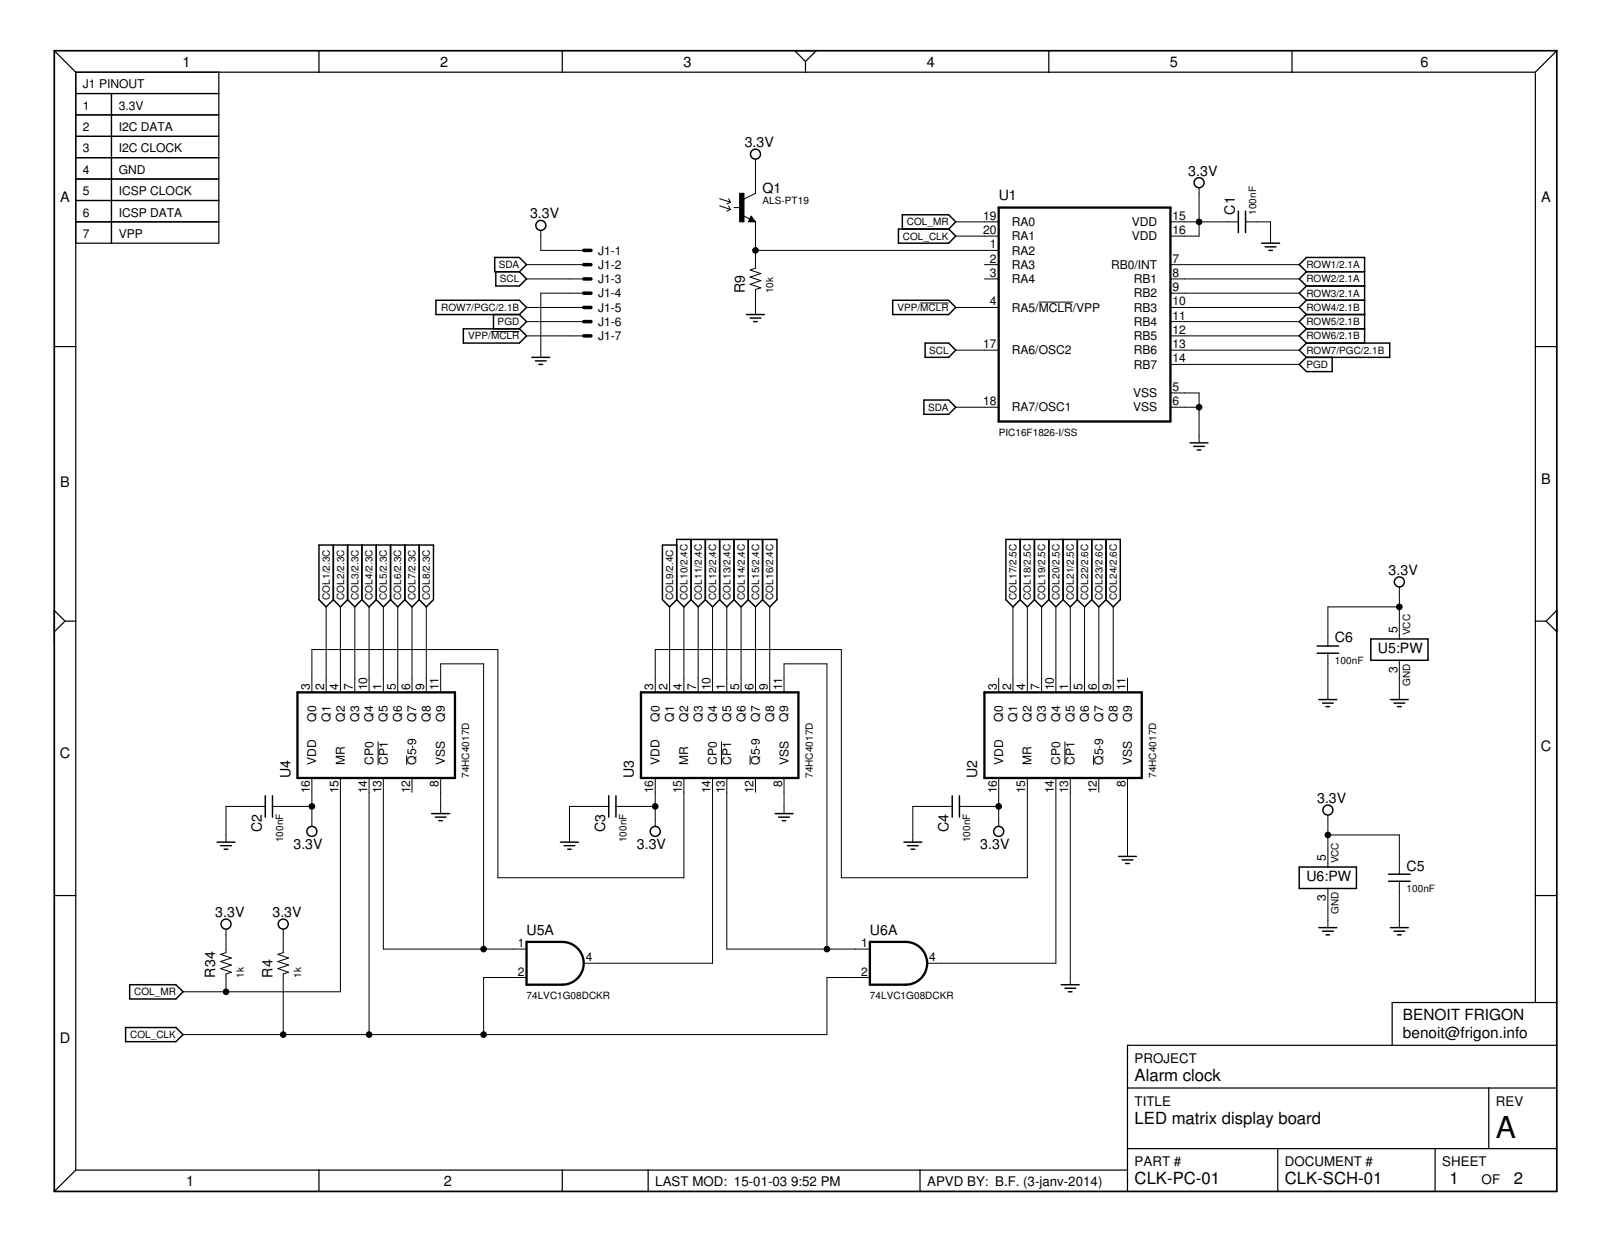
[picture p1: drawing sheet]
<svg xmlns="http://www.w3.org/2000/svg" width="279mm" height="216mm" viewBox="0 0 279 216" stroke-linecap="round" stroke-linejoin="round" font-family="sans-serif">
<g fill="none" stroke="#000" stroke-width=".17">
<path d="M93.9 40v3.5h7.4M124.9 34.5l1.8 .6M124.9 35.7l1.8 .6M126.4 34.5l.3 .6M126.4 35.7l.3 .6M126.7 35.1l-.6 .3M126.7 36.3l-.6 .3M127.4 36h1.2M128.9 37.4l1.2 .6M130.4 37.5l.7 1h-1.2zM131.1 27.6v5.9l-2 1M131.1 38.5v8l-.9 .4 1.8 .6-1.8 .6 1.8 .6-1.8 .6 1.8 .7-.9 .2v4.4"/>
<path d="M165.9 38.5h7.4M203.1 38.5h11.8M208.1 32.6v8.4h-5M216.2 38.5h4.3v3.7M85.2 57.5h4.9M91.4 55.8h9.9M91.4 48.4h9.9M91.4 45.9h9.9M91.4 53.4h9.9M91.4 58.3h9.9M101.3 50.9h-7.4v11.1M131.1 43.5h42.2"/>
<path d="M159.7 52.6h4.9M165.9 53.4h7.4M165.9 41h7.4M170.8 48.4h2.5M170.8 45.9h2.5M180.3 52.4h5.9M203.1 55.8h22.4M203.1 48.4h22.4M203.1 45.9h22.4M203.1 53.4h22.4M203.1 50.9h22.4M203.1 58.3h22.4"/>
<path d="M165.9 60.8h7.4M165.9 70.7h7.4M203.1 60.8h22.4M203.1 63.2h22.4M203.1 70.7h5M203.1 68.2h5v8.7M56.6 105.3v14.9M59.1 105.3v14.9M61.6 105.3v14.9M64.1 105.3v14.9M66.5 105.3v14.9M69 105.3v14.9"/>
<path d="M71.5 105.3v14.9M74 105.3v14.9M116.2 105.3v14.9M118.7 105.3v14.9M121.2 105.3v14.9M123.7 105.3v14.9M126.1 105.3v14.9M128.6 105.3v14.9M131.1 105.3v14.9M133.6 105.3v14.9M173.3 117.7v2.5M175.8 105.3v14.9"/>
<path d="M178.3 105.3v14.9M180.8 105.3v14.9M183.2 105.3v14.9M185.7 105.3v14.9M188.2 105.3v14.9M190.7 105.3v14.9M193.2 105.3v14.9M195.7 117.7v2.5M230.4 113.4v8M242.8 105.3h-12.4v6.8M242.8 101.9v9M242.8 114.6v6.8"/>
<path d="M46 140h-6.8v6.2M47.3 140h6.8M54.1 120.2v-7.5h32.3v39.6h32.3v-17.3M54.1 135v8.4M59.1 135v37.1h-27.3M64.1 135v44.6M65.6 128.7v4M66.5 135v29.7h24.9M70.6 131.1v1.6M71.5 135v2.5M76.5 120.2v-5h7.4v49.5M76.5 135v6.2"/>
<path d="M105.6 140h-6.8v6.2M106.9 140h6.8M113.7 120.2v-7.5h32.3v39.6h32.3v-17.3M113.7 135v8.4M123.7 135v32.2h-22.4M125.2 128.7v4M126.1 135v29.7h24.9M130.2 131.1v1.6M131.1 135v2.5M136.1 120.2v-5h7.4v49.5M136.1 135v6.2M165.2 140h-6.8v6.2"/>
<path d="M166.5 140h6.8M173.3 135v8.4M183.2 135v32.2h-22.3M184.8 128.7v4M185.7 135v35.9M189.8 131.1v1.6M190.7 135v2.5M195.7 135v13.6M230.4 141.5v9M230.4 154.2v6.8M230.4 144.9h12.4v6.8M242.8 153v8"/>
<path d="M39.2 161.2v4.1l-.9 .3 1.9 .7-1.9 .6 1.9 .6-1.9 .6 1.9 .6-1 .3v3.1M49.1 161.2v4.1l-.9 .3 1.9 .7-1.9 .6 1.9 .6-1.9 .6 1.9 .6-1 .3v10.6M91.4 169.7h-7.5v9.9M151 169.7h-7.5v9.9h-111.7"/>
</g>
<g fill="none" stroke="#000" stroke-width=".25">
<path d="M130.4 38l.1 .2h-.4l.3-.4 .5 .6h-.8M155.9 39.8h8.7l1.3 1.2-1.3 1.2h-8.7zM156.6 39.8v-2.5h8l1.3 1.2-1.3 1.3M214.9 36.6v3.8M216.2 36.6v3.8M75.6 52.1h14.5l1.3 1.3-1.3 1.2h-14.5zM80.4 57.1h9.7l1.3 1.2-1.3 1.2h-9.7zM85.6 54.6v2.5M85.9 44.7h4.2l1.3 1.2-1.3 1.3h-4.2zM86 47.2v2.4h4.1l1.3-1.2-1.3-1.2M90.1 54.6l1.3 1.2-1.3 1.3M129.5 54.6h3.2"/>
<path d="M130.2 55.2h1.8M130.8 55.8h.6M154.9 52.1h9.7l1.3 1.3-1.3 1.2h-9.7zM160.5 59.5h4.1l1.3 1.3-1.3 1.2h-4.1zM218.9 42.2h3.2M219.6 42.8h1.8M220.2 43.5h.6M226.7 49.6h10.1M226.7 47.2h10.1M226.7 59.5h14.5v2.5h-14.5M226.7 47.2l-1.2-1.3 1.2-1.2h10.1v14.8M226.7 47.2l-1.2 1.2 1.2 1.2"/>
<path d="M226.7 49.6l-1.2 1.3 1.2 1.2M226.7 52.1h10.1M226.7 52.1l-1.2 1.3 1.2 1.2M226.7 54.6h10.1M226.7 54.6l-1.2 1.2 1.2 1.3M226.7 57.1h10.1M226.7 57.1l-1.2 1.2 1.2 1.2M226.7 59.5l-1.2 1.3 1.2 1.2M92.3 62h3.1M92.9 62.6h1.9M93.5 63.2h.7M160.3 69.4h4.3l1.3 1.3-1.3 1.2h-4.3z"/>
<path d="M206.5 76.9h3.1M207.2 77.5h1.8M207.8 78.1h.6M226.7 62l-1.2 1.2 1.2 1.3h4.5v-2.5M57.8 94.6v9.5M60.3 94.6v9.5M62.8 94.6v9.5M65.3 94.6v9.5M67.8 94.6v9.5M70.3 94.6v9.5M72.7 94.6v9.5M117.4 94.6h-2.4v9.5l1.2 1.2 1.2-1.2"/>
<path d="M119.9 93.6v10.5M122.4 93.6v10.5M124.9 93.6v10.5M127.4 93.6v10.5M129.9 93.6v10.5M132.3 93.6v10.5M177 93.6v10.5M179.5 93.6v10.5M182 93.6v10.5M184.5 93.6v10.5M187 93.6v10.5M189.5 93.6v10.5"/>
<path d="M191.9 93.6v10.5M57.8 104.1l-1.2 1.2-1.2-1.2v-9.5h19.8v9.5l-1.2 1.2-1.3-1.2M57.8 104.1l1.3 1.2 1.2-1.2M60.3 104.1l1.3 1.2 1.2-1.2M62.8 104.1l1.3 1.2 1.2-1.2M65.3 104.1l1.2 1.2 1.3-1.2M67.8 104.1l1.2 1.2 1.3-1.2M70.3 104.1l1.2 1.2 1.2-1.2M117.4 104.1v-10.5h17.4v10.5l-1.2 1.2-1.3-1.2M117.4 104.1l1.3 1.2 1.2-1.2M119.9 104.1l1.3 1.2 1.2-1.2M122.4 104.1l1.3 1.2 1.2-1.2"/>
<path d="M124.9 104.1l1.2 1.2 1.3-1.2M127.4 104.1l1.2 1.2 1.3-1.2M129.9 104.1l1.2 1.2 1.2-1.2M177 104.1l-1.2 1.2-1.2-1.2v-10.5h19.8v10.5l-1.2 1.2-1.3-1.2M177 104.1l1.3 1.2 1.2-1.2M179.5 104.1l1.3 1.2 1.2-1.2M182 104.1l1.2 1.2 1.3-1.2M184.5 104.1l1.2 1.2 1.3-1.2M187 104.1l1.2 1.2 1.3-1.2M189.5 104.1l1.2 1.2 1.2-1.2M228.6 112.1h3.7M228.6 113.4h3.7"/>
<path d="M237.9 110.9h9.9v3.7h-9.9zM46 138.1v3.7M47.3 138.1v3.7M105.6 138.1v3.7M106.9 138.1v3.7M165.2 138.1v3.7M166.5 138.1v3.7M228.9 121.4h3.1M229.5 122h1.9M230.1 122.6h.6M241.3 121.4h3.1M241.9 122h1.9"/>
<path d="M242.5 122.6h.7M37.7 146.2h3.1M38.3 146.8h1.9M38.9 147.4h.6M74.9 141.2h3.1M75.5 141.8h1.9M76.2 142.4h.6M97.3 146.2h3.1M97.9 146.8h1.9M98.5 147.4h.6M134.5 141.2h3.1M135.1 141.8h1.9"/>
<path d="M135.8 142.4h.6M156.9 146.2h3.1M157.5 146.8h1.8M158.1 147.4h.6M194.1 148.6h3.1M194.7 149.2h1.9M195.3 149.9h.7M225.5 150.5h9.9v3.7h-9.9zM241 151.7h3.7M241 153h3.7M21.8 178.3h8.7l1.3 1.3-1.3 1.2h-8.7zM22.5 170.9h8l1.3 1.2-1.3 1.3h-8z"/>
<path d="M184.2 170.9h3.1M184.8 171.5h1.9M185.4 172.1h.6M228.9 161h3.1M229.5 161.6h1.9M230.1 162.2h.6M241.3 161h3.1M241.9 161.6h1.9M242.5 162.2h.7"/>
<circle cx="93.9" cy="39.1" r=".87"/>
<circle cx="131.1" cy="26.8" r=".87"/>
<circle cx="208.1" cy="31.7" r=".87"/>
<circle cx="242.8" cy="101" r=".87"/>
<circle cx="54.1" cy="144.3" r=".87"/>
<circle cx="113.7" cy="144.3" r=".87"/>
<circle cx="173.3" cy="144.3" r=".87"/>
<circle cx="230.4" cy="140.6" r=".87"/>
<circle cx="39.2" cy="160.4" r=".87"/>
<circle cx="49.1" cy="160.4" r=".87"/>
</g>
<g fill="none" stroke="#000" stroke-width=".21">
<path d="M9.4 8.8l3.7 3.7M13.1 12.5v190.6M13.1 12.5h253.3M13.1 19.9h24.9M13.1 16.2h24.9M19.3 16.2v26M38 12.5v29.7h-24.9M55.4 8.8v3.7M97.6 8.8v3.7M137.9 8.8h3.7l-1.8 1.9zM139.8 10.7v1.8M182 8.8v3.7"/>
<path d="M224.2 8.8v3.7M266.4 12.5v161.5M270.2 8.8l-3.8 3.7M13.1 23.7h24.9M13.1 27.4h24.9M13.1 31.1h24.9M13.1 34.8h24.9M13.1 38.5h24.9M9.4 60.2h3.7M266.4 60.2h3.8M11.3 107.8l-1.9-1.9v5.6M11.3 107.8h1.8"/>
<path d="M11.3 107.8l-1.9 1.8M266.4 107.8h1.9M270.2 105.9v3.7l-1.9-1.8zM9.4 155.4h3.7M266.4 155.4h3.8M270.2 174h-28.6v7.4M195.7 199.3h74.5M195.7 188.8h74.5M221.7 199.3v7.5M249 199.3v7.5M258.4 188.8v10.5M270.2 181.4h-74.5v25.4"/>
<path d="M13.1 203.1h182.6M13.1 203.1l-3.7 3.7M55.4 203.1v3.7M97.6 203.1v3.7M112.5 203.1v3.7M159.7 203.1v3.7"/>
</g>
<path d="M9.4 8.8h260.8v198h-260.8z" fill="none" stroke="#000" stroke-width=".3"/>
<path d="M101.3 43.5h1.3M101.3 55.8h1.3M101.3 48.4h1.3M101.3 45.9h1.3M101.3 53.4h1.3M101.3 50.9h1.3M101.3 58.3h1.3" fill="none" stroke="#000" stroke-width=".61"/>
<path d="M173.3 36h29.8v37.2h-29.8zM51.6 120.2h27.4v14.8h-27.4zM111.2 120.2h27.4v14.8h-27.4zM170.8 120.2h27.3v14.8h-27.3zM91.4 163.5h6.2a3.7 3.7 0 0 1 3.7 3.7 3.7 3.7 0 0 1-3.7 3.7h-6.2zM151 163.5h6.2a3.7 3.7 0 0 1 3.7 3.7 3.7 3.7 0 0 1-3.7 3.7h-6.2z" fill="none" stroke="#000" stroke-width=".4"/>
<path d="M128.4 33.5h.7v5h-.7z" fill="#000" stroke="#000" stroke-width=".17"/>
<g fill="#000" stroke="#000" stroke-width=".17">
<circle cx="208.1" cy="38.5" r=".49"/>
<circle cx="131.1" cy="43.5" r=".49"/>
<circle cx="208.1" cy="70.7" r=".49"/>
<circle cx="242.8" cy="105.3" r=".49"/>
<circle cx="54.1" cy="140" r=".49"/>
<circle cx="113.7" cy="140" r=".49"/>
<circle cx="173.3" cy="140" r=".49"/>
<circle cx="230.4" cy="144.9" r=".49"/>
<circle cx="39.2" cy="172.1" r=".49"/>
<circle cx="49.1" cy="179.6" r=".49"/>
<circle cx="64.1" cy="179.6" r=".49"/>
<circle cx="83.9" cy="164.7" r=".49"/>
<circle cx="83.9" cy="179.6" r=".49"/>
<circle cx="143.5" cy="164.7" r=".49"/>
</g>
<text font-size="5.2" x="259.6" y="197.5">A</text>
<g font-size="2.9">
<text x="196.9" y="187.6">Alarm clock</text>
<text x="196.9" y="195">LED matrix display board</text>
<text x="196.9" y="205.5">CLK-PC-01</text>
<text x="223" y="205.5">CLK-SCH-01</text>
<text x="251.5" y="205.5">1</text>
<text x="262.7" y="205.5">2</text>
</g>
<g font-size="2.7">
<text x="243.5" y="177.1">BENOIT FRIGON</text>
<text x="243.5" y="180.2">benoit@frigon.info</text>
</g>
<g font-size="2.5">
<text x="31.7" y="11.6">1</text>
<text x="76.4" y="11.6">2</text>
<text x="118.6" y="11.6">3</text>
<text x="160.8" y="11.6">4</text>
<text x="203" y="11.6">5</text>
<text x="246.5" y="11.6">6</text>
<text x="129.2" y="25.5">3.3V</text>
<text x="10.5" y="35.1">A</text>
<text x="132.3" y="33.6">Q1</text>
<text x="173.3" y="34.8">U1</text>
<text x="206.2" y="30.5">3.3V</text>
<text x="267.5" y="35.1">A</text>
<text x="92" y="37.9">3.3V</text>
<text x="214.3" y="37.3" transform="rotate(-90 214.3 37.3)">C1</text>
<text x="129.2" y="50.9" transform="rotate(-90 129.2 50.9)">R9</text>
<text x="267.5" y="83.9">B</text>
<text x="10.5" y="84.6">B</text>
<text x="241" y="99.8">3.3V</text>
<text x="231.7" y="111.5">C6</text>
<text x="239.1" y="113.4">U5:PW</text>
<text x="10.4" y="131.6">C</text>
<text x="267.4" y="130.3">C</text>
<text x="50.4" y="135" transform="rotate(-90 50.4 135)">U4</text>
<text x="110" y="135" transform="rotate(-90 110 135)">U3</text>
<text x="169.6" y="135" transform="rotate(-90 169.6 135)">U2</text>
<text x="228.6" y="139.3">3.3V</text>
<text x="45.4" y="144.4" transform="rotate(-90 45.4 144.4)">C2</text>
<text x="50.9" y="147.3">3.3V</text>
<text x="105" y="144.4" transform="rotate(-90 105 144.4)">C3</text>
<text x="110.5" y="147.3">3.3V</text>
<text x="164.6" y="144.4" transform="rotate(-90 164.6 144.4)">C4</text>
<text x="170.1" y="147.3">3.3V</text>
<text x="226.7" y="153">U6:PW</text>
<text x="244.1" y="151.1">C5</text>
<text x="37.4" y="159.1">3.3V</text>
<text x="47.3" y="159.1">3.3V</text>
<text x="91.4" y="162.2">U5A</text>
<text x="151" y="162.2">U6A</text>
<text x="37.4" y="169.7" transform="rotate(-90 37.4 169.7)">R34</text>
<text x="47.3" y="169.7" transform="rotate(-90 47.3 169.7)">R4</text>
<text x="10.4" y="181.1">D</text>
<text x="32.3" y="205.8">1</text>
<text x="77" y="205.8">2</text>
</g>
<g font-size="2.3">
<text x="196.9" y="184.5">PROJECT</text>
<text x="196.9" y="191.9">TITLE</text>
<text x="259.6" y="191.9">REV</text>
<text x="196.9" y="202.4">PART #</text>
<text x="223" y="202.4">DOCUMENT #</text>
<text x="250.3" y="202.4">SHEET</text>
<text x="113.7" y="205.8">LAST MOD: 15-01-03</text>
<text x="137.3" y="205.8">9:52 PM</text>
<text x="160.9" y="205.8">APVD BY: B.F. (3-janv-2014)</text>
<text x="257.1" y="205.5">OF</text>
</g>
<g font-size="2.1">
<text x="14.4" y="15.3">J1 PINOUT</text>
<text x="14.4" y="19">1</text>
<text x="14.4" y="22.7">2</text>
<text x="20.6" y="19">3.3V</text>
<text x="20.6" y="22.7">I2C DATA</text>
<text x="14.4" y="26.4">3</text>
<text x="20.6" y="26.4">I2C CLOCK</text>
<text x="14.4" y="30.2">4</text>
<text x="14.4" y="33.9">5</text>
<text x="20.6" y="30.2">GND</text>
<text x="20.6" y="33.9">ICSP CLOCK</text>
<text x="14.4" y="37.6">6</text>
<text x="14.4" y="41.3">7</text>
<text x="20.6" y="37.6">ICSP DATA</text>
<text x="20.6" y="41.3">VPP</text>
<text x="170.6" y="38.2">19</text>
<text x="170.6" y="40.6">20</text>
<text x="175.6" y="39.2">RA0</text>
<text x="175.6" y="41.7">RA1</text>
<text x="196.4" y="39.2">VDD</text>
<text x="196.4" y="41.7">VDD</text>
<text x="203.5" y="38.2">15</text>
<text x="203.5" y="40.6">16</text>
<text x="103.8" y="44.2">J1-1</text>
<text x="103.8" y="46.7">J1-2</text>
<text x="171.8" y="43.1">1</text>
<text x="171.8" y="45.6">2</text>
<text x="175.6" y="44.2">RA2</text>
<text x="175.6" y="46.7">RA3</text>
<text x="192.8" y="46.7">RB0/INT</text>
<text x="203.5" y="45.6">7</text>
<text x="103.8" y="49.1">J1-3</text>
<text x="103.8" y="51.6">J1-4</text>
<text x="171.8" y="48.1">3</text>
<text x="171.8" y="53">4</text>
<text x="175.6" y="49.1">RA4</text>
<text x="196.8" y="49.1">RB1</text>
<text x="196.8" y="51.6">RB2</text>
<text x="203.5" y="48.1">8</text>
<text x="203.5" y="50.5">9</text>
<text x="203.5" y="53">10</text>
<text x="103.8" y="56.6">J1-6</text>
<text x="103.8" y="54.1">J1-5</text>
<text x="103.8" y="59">J1-7</text>
<text x="175.6" y="54.1">RA5/MCLR/VPP</text>
<text x="196.8" y="54.1">RB3</text>
<text x="196.8" y="56.6">RB4</text>
<text x="196.8" y="59">RB5</text>
<text x="203.5" y="55.5">11</text>
<text x="203.5" y="58">12</text>
<text x="170.6" y="60.4">17</text>
<text x="175.6" y="61.5">RA6/OSC2</text>
<text x="196.8" y="61.5">RB6</text>
<text x="196.8" y="64">RB7</text>
<text x="203.5" y="60.4">13</text>
<text x="203.5" y="62.9">14</text>
<text x="170.6" y="70.3">18</text>
<text x="175.6" y="71.4">RA7/OSC1</text>
<text x="196.6" y="68.9">VSS</text>
<text x="196.6" y="71.4">VSS</text>
<text x="203.5" y="67.9">5</text>
<text x="203.5" y="70.3">6</text>
<text x="242.5" y="109.9" transform="rotate(-90 242.5 109.9)">5</text>
<text x="53.8" y="119.8" transform="rotate(-90 53.8 119.8)">3</text>
<text x="56.3" y="119.8" transform="rotate(-90 56.3 119.8)">2</text>
<text x="58.7" y="119.8" transform="rotate(-90 58.7 119.8)">4</text>
<text x="61.2" y="119.8" transform="rotate(-90 61.2 119.8)">7</text>
<text x="63.7" y="119.8" transform="rotate(-90 63.7 119.8)">10</text>
<text x="66.2" y="119.8" transform="rotate(-90 66.2 119.8)">1</text>
<text x="68.7" y="119.8" transform="rotate(-90 68.7 119.8)">5</text>
<text x="71.2" y="119.8" transform="rotate(-90 71.2 119.8)">6</text>
<text x="73.6" y="119.8" transform="rotate(-90 73.6 119.8)">9</text>
<text x="76.1" y="119.8" transform="rotate(-90 76.1 119.8)">11</text>
<text x="113.4" y="119.8" transform="rotate(-90 113.4 119.8)">3</text>
<text x="115.9" y="119.8" transform="rotate(-90 115.9 119.8)">2</text>
<text x="118.3" y="119.8" transform="rotate(-90 118.3 119.8)">4</text>
<text x="120.8" y="119.8" transform="rotate(-90 120.8 119.8)">7</text>
<text x="123.3" y="119.8" transform="rotate(-90 123.3 119.8)">10</text>
<text x="125.8" y="119.8" transform="rotate(-90 125.8 119.8)">1</text>
<text x="128.3" y="119.8" transform="rotate(-90 128.3 119.8)">5</text>
<text x="130.8" y="119.8" transform="rotate(-90 130.8 119.8)">6</text>
<text x="133.2" y="119.8" transform="rotate(-90 133.2 119.8)">9</text>
<text x="135.7" y="119.8" transform="rotate(-90 135.7 119.8)">11</text>
<text x="173" y="119.8" transform="rotate(-90 173 119.8)">3</text>
<text x="175.5" y="119.8" transform="rotate(-90 175.5 119.8)">2</text>
<text x="177.9" y="119.8" transform="rotate(-90 177.9 119.8)">4</text>
<text x="180.4" y="119.8" transform="rotate(-90 180.4 119.8)">7</text>
<text x="182.9" y="119.8" transform="rotate(-90 182.9 119.8)">10</text>
<text x="185.4" y="119.8" transform="rotate(-90 185.4 119.8)">1</text>
<text x="187.9" y="119.8" transform="rotate(-90 187.9 119.8)">5</text>
<text x="190.4" y="119.8" transform="rotate(-90 190.4 119.8)">6</text>
<text x="192.8" y="119.8" transform="rotate(-90 192.8 119.8)">9</text>
<text x="195.3" y="119.8" transform="rotate(-90 195.3 119.8)">11</text>
<text x="242.5" y="116.7" transform="rotate(-90 242.5 116.7)">3</text>
<text x="54.9" y="125.2" transform="rotate(-90 54.9 125.2)">Q0</text>
<text x="57.3" y="125.2" transform="rotate(-90 57.3 125.2)">Q1</text>
<text x="59.8" y="125.2" transform="rotate(-90 59.8 125.2)">Q2</text>
<text x="62.3" y="125.2" transform="rotate(-90 62.3 125.2)">Q3</text>
<text x="64.8" y="125.2" transform="rotate(-90 64.8 125.2)">Q4</text>
<text x="67.3" y="125.2" transform="rotate(-90 67.3 125.2)">Q5</text>
<text x="69.8" y="125.2" transform="rotate(-90 69.8 125.2)">Q6</text>
<text x="72.2" y="125.2" transform="rotate(-90 72.2 125.2)">Q7</text>
<text x="74.7" y="125.2" transform="rotate(-90 74.7 125.2)">Q8</text>
<text x="77.2" y="125.2" transform="rotate(-90 77.2 125.2)">Q9</text>
<text x="114.5" y="125.2" transform="rotate(-90 114.5 125.2)">Q0</text>
<text x="116.9" y="125.2" transform="rotate(-90 116.9 125.2)">Q1</text>
<text x="119.4" y="125.2" transform="rotate(-90 119.4 125.2)">Q2</text>
<text x="121.9" y="125.2" transform="rotate(-90 121.9 125.2)">Q3</text>
<text x="124.4" y="125.2" transform="rotate(-90 124.4 125.2)">Q4</text>
<text x="126.9" y="125.2" transform="rotate(-90 126.9 125.2)">Q5</text>
<text x="129.4" y="125.2" transform="rotate(-90 129.4 125.2)">Q6</text>
<text x="131.8" y="125.2" transform="rotate(-90 131.8 125.2)">Q7</text>
<text x="134.3" y="125.2" transform="rotate(-90 134.3 125.2)">Q8</text>
<text x="136.8" y="125.2" transform="rotate(-90 136.8 125.2)">Q9</text>
<text x="174.1" y="125.2" transform="rotate(-90 174.1 125.2)">Q0</text>
<text x="176.5" y="125.2" transform="rotate(-90 176.5 125.2)">Q1</text>
<text x="179" y="125.2" transform="rotate(-90 179 125.2)">Q2</text>
<text x="181.5" y="125.2" transform="rotate(-90 181.5 125.2)">Q3</text>
<text x="184" y="125.2" transform="rotate(-90 184 125.2)">Q4</text>
<text x="186.5" y="125.2" transform="rotate(-90 186.5 125.2)">Q5</text>
<text x="189" y="125.2" transform="rotate(-90 189 125.2)">Q6</text>
<text x="191.4" y="125.2" transform="rotate(-90 191.4 125.2)">Q7</text>
<text x="193.9" y="125.2" transform="rotate(-90 193.9 125.2)">Q8</text>
<text x="196.4" y="125.2" transform="rotate(-90 196.4 125.2)">Q9</text>
<text x="53.8" y="137.7" transform="rotate(-90 53.8 137.7)">16</text>
<text x="54.9" y="132.7" transform="rotate(-90 54.9 132.7)">VDD</text>
<text x="58.7" y="137.7" transform="rotate(-90 58.7 137.7)">15</text>
<text x="59.8" y="132.7" transform="rotate(-90 59.8 132.7)">MR</text>
<text x="63.7" y="137.7" transform="rotate(-90 63.7 137.7)">14</text>
<text x="64.8" y="132.7" transform="rotate(-90 64.8 132.7)">CP0</text>
<text x="66.2" y="137.7" transform="rotate(-90 66.2 137.7)">13</text>
<text x="67.3" y="132.7" transform="rotate(-90 67.3 132.7)">CP1</text>
<text x="71.2" y="137.7" transform="rotate(-90 71.2 137.7)">12</text>
<text x="72.2" y="132.7" transform="rotate(-90 72.2 132.7)">Q5-9</text>
<text x="76.1" y="136.5" transform="rotate(-90 76.1 136.5)">8</text>
<text x="77.2" y="132.7" transform="rotate(-90 77.2 132.7)">VSS</text>
<text x="113.4" y="137.7" transform="rotate(-90 113.4 137.7)">16</text>
<text x="114.5" y="132.7" transform="rotate(-90 114.5 132.7)">VDD</text>
<text x="118.3" y="137.7" transform="rotate(-90 118.3 137.7)">15</text>
<text x="119.4" y="132.7" transform="rotate(-90 119.4 132.7)">MR</text>
<text x="123.3" y="137.7" transform="rotate(-90 123.3 137.7)">14</text>
<text x="124.4" y="132.7" transform="rotate(-90 124.4 132.7)">CP0</text>
<text x="125.8" y="137.7" transform="rotate(-90 125.8 137.7)">13</text>
<text x="126.9" y="132.7" transform="rotate(-90 126.9 132.7)">CP1</text>
<text x="130.8" y="137.7" transform="rotate(-90 130.8 137.7)">12</text>
<text x="131.8" y="132.7" transform="rotate(-90 131.8 132.7)">Q5-9</text>
<text x="135.7" y="136.5" transform="rotate(-90 135.7 136.5)">8</text>
<text x="136.8" y="132.7" transform="rotate(-90 136.8 132.7)">VSS</text>
<text x="173" y="137.7" transform="rotate(-90 173 137.7)">16</text>
<text x="174.1" y="132.7" transform="rotate(-90 174.1 132.7)">VDD</text>
<text x="177.9" y="137.7" transform="rotate(-90 177.9 137.7)">15</text>
<text x="179" y="132.7" transform="rotate(-90 179 132.7)">MR</text>
<text x="182.9" y="137.7" transform="rotate(-90 182.9 137.7)">14</text>
<text x="184" y="132.7" transform="rotate(-90 184 132.7)">CP0</text>
<text x="185.4" y="137.7" transform="rotate(-90 185.4 137.7)">13</text>
<text x="186.5" y="132.7" transform="rotate(-90 186.5 132.7)">CP1</text>
<text x="190.4" y="137.7" transform="rotate(-90 190.4 137.7)">12</text>
<text x="191.4" y="132.7" transform="rotate(-90 191.4 132.7)">Q5-9</text>
<text x="195.3" y="136.5" transform="rotate(-90 195.3 136.5)">8</text>
<text x="196.4" y="132.7" transform="rotate(-90 196.4 132.7)">VSS</text>
<text x="230.1" y="149.5" transform="rotate(-90 230.1 149.5)">5</text>
<text x="230.1" y="156.3" transform="rotate(-90 230.1 156.3)">3</text>
<text x="89.9" y="164.4">1</text>
<text x="101.6" y="166.8">4</text>
<text x="149.5" y="164.4">1</text>
<text x="161.2" y="166.8">4</text>
<text x="89.9" y="169.3">2</text>
<text x="149.5" y="169.3">2</text>
</g>
<g font-size="1.7">
<text x="132.3" y="35.4">ALS-PT19</text>
<text x="156.7" y="41.6">COL_CLK</text>
<text x="157.4" y="39.1">COL_MR</text>
<text x="218" y="37.3" transform="rotate(-90 218 37.3)">100nF</text>
<text x="86.5" y="46.5">SDA</text>
<text x="226.7" y="46.5">ROW1/2.1A</text>
<text x="76.6" y="54">ROW7/PGC/2.1B</text>
<text x="86.7" y="49">SCL</text>
<text x="134.2" y="50.9" transform="rotate(-90 134.2 50.9)">10k</text>
<text x="155.7" y="54">VPP/MCLR</text>
<text x="226.7" y="49">ROW2/2.1A</text>
<text x="226.7" y="51.5">ROW3/2.1A</text>
<text x="226.7" y="54">ROW4/2.1B</text>
<text x="81.2" y="58.9">VPP/MCLR</text>
<text x="86.4" y="56.4">PGD</text>
<text x="226.7" y="56.4">ROW5/2.1B</text>
<text x="226.7" y="58.9">ROW6/2.1B</text>
<text x="161.2" y="61.4">SCL</text>
<text x="226.7" y="61.4">ROW7/PGC/2.1B</text>
<text x="226.7" y="63.9">PGD</text>
<text x="161" y="71.3">SDA</text>
<text x="173.3" y="75.6">PIC16F1826-I/SS</text>
<text x="57.2" y="104.1" transform="rotate(-90 57.2 104.1)">COL1/2.3C</text>
<text x="59.7" y="104.1" transform="rotate(-90 59.7 104.1)">COL2/2.3C</text>
<text x="62.2" y="104.1" transform="rotate(-90 62.2 104.1)">COL3/2.3C</text>
<text x="64.7" y="104.1" transform="rotate(-90 64.7 104.1)">COL4/2.3C</text>
<text x="67.2" y="104.1" transform="rotate(-90 67.2 104.1)">COL5/2.3C</text>
<text x="69.6" y="104.1" transform="rotate(-90 69.6 104.1)">COL6/2.3C</text>
<text x="72.1" y="104.1" transform="rotate(-90 72.1 104.1)">COL7/2.3C</text>
<text x="74.6" y="104.1" transform="rotate(-90 74.6 104.1)">COL8/2.3C</text>
<text x="116.8" y="104.1" transform="rotate(-90 116.8 104.1)">COL9/2.4C</text>
<text x="119.3" y="104.1" transform="rotate(-90 119.3 104.1)">COL10/2.4C</text>
<text x="121.8" y="104.1" transform="rotate(-90 121.8 104.1)">COL11/2.4C</text>
<text x="124.3" y="104.1" transform="rotate(-90 124.3 104.1)">COL12/2.4C</text>
<text x="126.8" y="104.1" transform="rotate(-90 126.8 104.1)">COL13/2.4C</text>
<text x="129.2" y="104.1" transform="rotate(-90 129.2 104.1)">COL14/2.4C</text>
<text x="131.7" y="104.1" transform="rotate(-90 131.7 104.1)">COL15/2.4C</text>
<text x="134.2" y="104.1" transform="rotate(-90 134.2 104.1)">COL16/2.4C</text>
<text x="176.4" y="104.1" transform="rotate(-90 176.4 104.1)">COL17/2.5C</text>
<text x="178.9" y="104.1" transform="rotate(-90 178.9 104.1)">COL18/2.5C</text>
<text x="181.4" y="104.1" transform="rotate(-90 181.4 104.1)">COL19/2.5C</text>
<text x="183.9" y="104.1" transform="rotate(-90 183.9 104.1)">COL20/2.5C</text>
<text x="186.4" y="104.1" transform="rotate(-90 186.4 104.1)">COL21/2.5C</text>
<text x="188.8" y="104.1" transform="rotate(-90 188.8 104.1)">COL22/2.6C</text>
<text x="191.3" y="104.1" transform="rotate(-90 191.3 104.1)">COL23/2.6C</text>
<text x="193.8" y="104.1" transform="rotate(-90 193.8 104.1)">COL24/2.6C</text>
<text x="244.7" y="110.3" transform="rotate(-90 244.7 110.3)">VCC</text>
<text x="231.7" y="115.2">100nF</text>
<text x="244.7" y="119.1" transform="rotate(-90 244.7 119.1)">GND</text>
<text x="81.4" y="135" transform="rotate(-90 81.4 135)">74HC4017D</text>
<text x="141" y="135" transform="rotate(-90 141 135)">74HC4017D</text>
<text x="200.6" y="135" transform="rotate(-90 200.6 135)">74HC4017D</text>
<text x="49.1" y="146.2" transform="rotate(-90 49.1 146.2)">100nF</text>
<text x="108.7" y="146.2" transform="rotate(-90 108.7 146.2)">100nF</text>
<text x="168.3" y="146.2" transform="rotate(-90 168.3 146.2)">100nF</text>
<text x="232.3" y="149.9" transform="rotate(-90 232.3 149.9)">VCC</text>
<text x="244.1" y="154.8">100nF</text>
<text x="232.3" y="158.7" transform="rotate(-90 232.3 158.7)">GND</text>
<text x="23.3" y="172.7">COL_MR</text>
<text x="42.3" y="169.7" transform="rotate(-90 42.3 169.7)">1k</text>
<text x="52.2" y="169.7" transform="rotate(-90 52.2 169.7)">1k</text>
<text x="91.4" y="173.4">74LVC1G08DCKR</text>
<text x="151" y="173.4">74LVC1G08DCKR</text>
<text x="22.6" y="180.2">COL_CLK</text>
</g>
</svg>
